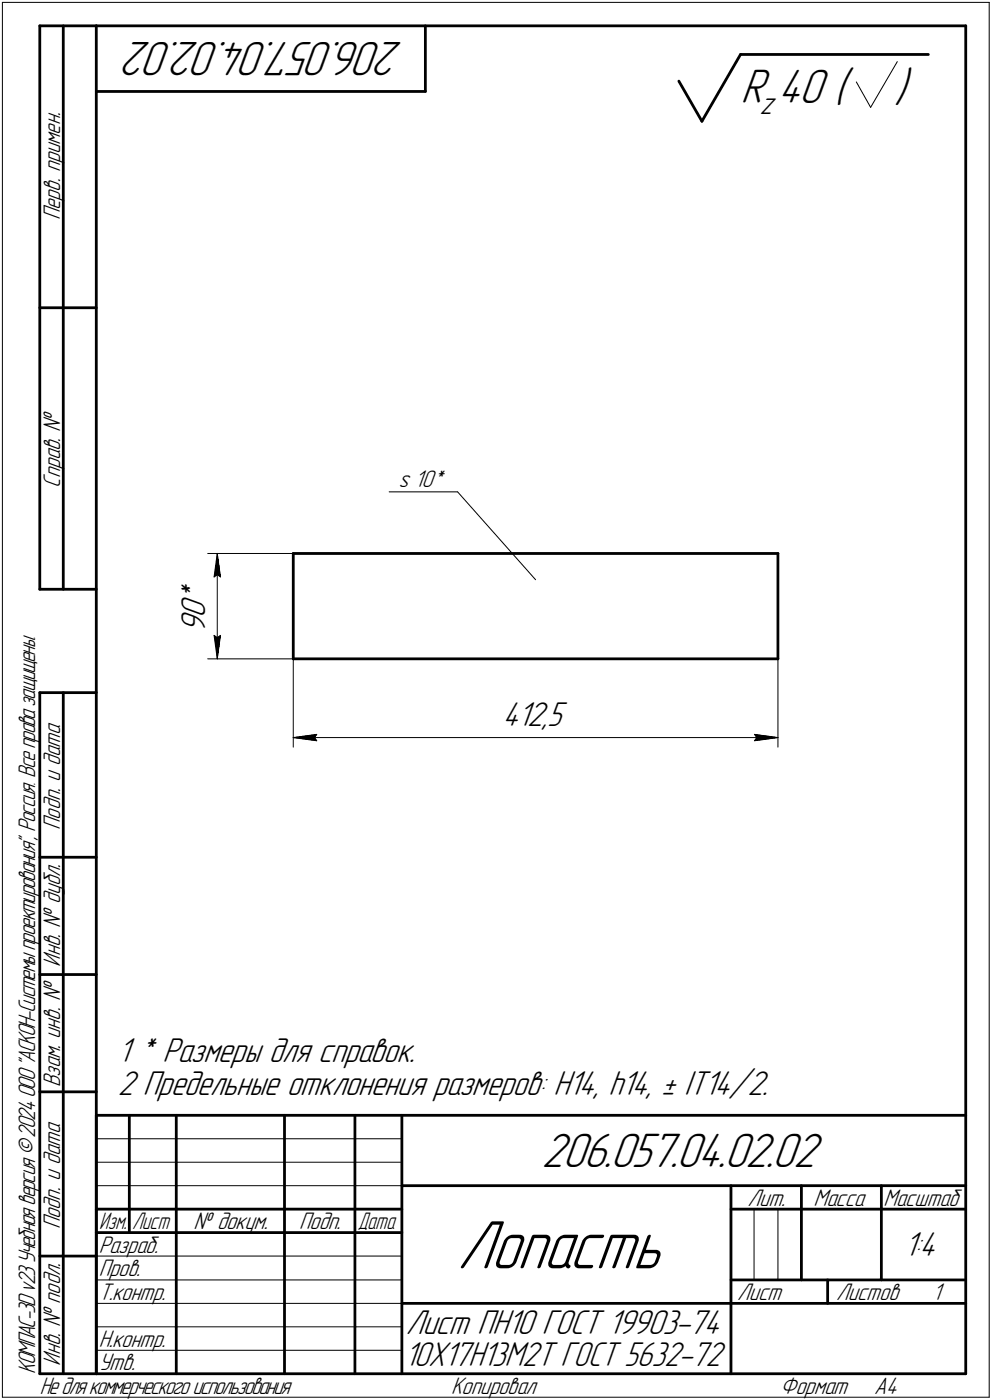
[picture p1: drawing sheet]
<svg xmlns="http://www.w3.org/2000/svg" width="211mm" height="298mm" viewBox="0 0 211 298" stroke-linecap="round" stroke-linejoin="round" font-family="sans-serif">
<g fill="none" stroke="#000" stroke-width=".59">
<path d="M8.5 5.5v120zM8.5 5.5h12zM13.5 5.5v120zM20.5 5.5v287zM20.5 5.5h185zM20.5 19.5h70zM90.5 5.5v14zM144.4 17.3l5 8.5zM157.6 11.6l-8.2 14.2zM157.6 11.6h39.9zM205.5 5.5v287zM8.5 65.5h12z"/>
<path d="M62.4 117.9h103.1zM62.4 117.9v22.4zM165.5 117.9v22.4zM8.5 125.5h12zM8.5 147.5v145zM8.5 147.5h12zM13.5 147.5v145zM62.4 140.3h103.1zM8.5 182.5h12zM8.5 207.5h12zM8.5 232.5h12zM20.5 237.5h185z"/>
<path d="M20.5 237.5v55zM27.5 237.5v25zM37.5 237.5v55zM60.5 237.5v55zM75.5 237.5v55zM85.5 237.5v55zM20.5 257.5h65zM85.5 252.5h120zM155.5 252.5v40zM155.5 257.5h15zM170.5 252.5v20zM170.5 257.5h35z"/>
<path d="M187.5 252.5v20zM8.5 267.5h12zM20.5 262.5h65zM85.5 277.5h70zM155.5 277.5h50zM155.5 272.5h50zM176.1 272.5v5zM8.5 292.5h12zM20.5 292.5h185z"/>
</g>
<g fill="none" stroke="#000" stroke-width=".21">
<path d="M.5 .5v297zM.5 .5h210zM182.2 17.4l3.1 5.5zM190.9 13.1l-5.6 9.8zM210.5 .5v297zM44.2 117.9h18.2zM46.2 117.9l.7 5zM46.2 117.9l-.6 5zM46.2 117.9v22.4zM82.8 104.7h14.6zM97.4 104.7l16.6 18.7zM45.6 122.9l.6-.6z"/>
<path d="M45.6 135.3l.6 5zM45.6 135.3l.6 .5zM46.2 122.3l.7 .6zM46.2 135.8l.7-.5zM46.9 135.3l-.7 5zM44.2 140.3h18.2zM62.4 140.3v18.8zM62.4 157.1l5-.7zM62.4 157.1l5 .6zM62.4 157.1h103.1zM66.9 157.1l.5 .6zM67.4 156.4l-.5 .7z"/>
<path d="M160.5 157.7l5-.6zM160.5 156.4l.5 .7zM160.5 156.4l5 .7zM161 157.1l-.5 .6zM165.5 140.3v18.8zM20.5 247.5h65zM20.5 252.5h65zM20.5 242.5h65zM160.4 257.5v15zM165.5 257.5v15zM20.5 267.5h65zM20.5 272.5h65z"/>
<path d="M20.5 277.5h65zM.5 297.5h210zM20.5 282.5h65zM20.5 287.5h65z"/>
</g>
<g fill="#fff" stroke="#fff" stroke-width=".21">
<path d="M38.1 123.4h7.1zM38.1 123.5h7.1zM38.1 123.6h7.1zM38.1 123.7h7.1zM38.1 123.8h7.1zM38.1 123.9h7.1zM38.1 124h7.1zM38.1 124h7.1zM38.1 124.1h7.1zM38.1 124.2h7.1zM38.1 124.3h7.1zM38.1 124.4h7.1zM38.1 124.5h7.1zM38.1 124.5h7.1zM38.1 124.6h7.1zM38.1 124.7h7.1zM38.1 124.8h7.1zM38.1 124.9h7.1zM38.1 125h7.1zM38.1 125.1h7.1zM38.1 125.1h7.1zM38.1 125.2h7.1zM38.1 125.3h7.1zM38.1 125.4h7.1zM38.1 125.5h7.1zM38.1 125.6h7.1zM38.1 125.6h7.1zM38.1 125.7h7.1zM38.1 125.8h7.1zM38.1 125.9h7.1zM38.1 126h7.1zM38.1 126.1h7.1zM38.1 126.2h7.1zM38.1 126.2h7.1zM38.1 126.3h7.1zM38.1 126.4h7.1zM38.1 126.5h7.1zM38.1 126.6h7.1zM38.1 126.7h7.1zM38.1 126.7h7.1zM38.1 126.8h7.1zM38.1 126.9h7.1zM38.1 127h7.1zM38.1 127.1h7.1zM38.1 127.2h7.1zM38.1 127.3h7.1zM38.1 127.3h7.1zM38.1 127.4h7.1zM38.1 127.5h7.1zM38.1 127.6h7.1zM38.1 127.7h7.1zM38.1 127.8h7.1zM38.1 127.8h7.1zM38.1 127.9h7.1zM38.1 128h7.1zM38.1 128.1h7.1zM38.1 128.2h7.1zM38.1 128.3h7.1zM38.1 128.4h7.1zM38.1 128.4h7.1zM38.1 128.5h7.1zM38.1 128.6h7.1zM38.1 128.7h7.1zM38.1 128.8h7.1zM38.1 128.9h7.1zM38.1 128.9h7.1zM38.1 129h7.1zM38.1 129.1h7.1zM38.1 129.2h7.1zM38.1 129.3h7.1zM38.1 129.4h7.1zM38.1 129.5h7.1zM38.1 129.5h7.1zM38.1 129.6h7.1zM38.1 129.7h7.1zM38.1 129.8h7.1zM38.1 129.9h7.1zM38.1 130h7.1zM38.1 130h7.1zM38.1 130.1h7.1zM38.1 130.2h7.1zM38.1 130.3h7.1zM38.1 130.4h7.1zM38.1 130.5h7.1zM38.1 130.6h7.1zM38.1 130.6h7.1zM38.1 130.7h7.1zM38.1 130.8h7.1zM38.1 130.9h7.1zM38.1 131h7.1zM38.1 131.1h7.1zM38.1 131.1h7.1zM38.1 131.2h7.1zM38.1 131.3h7.1zM38.1 131.4h7.1zM38.1 131.5h7.1zM38.1 131.6h7.1zM38.1 131.7h7.1zM38.1 131.7h7.1zM38.1 131.8h7.1zM38.1 131.9h7.1zM38.1 132h7.1zM38.1 132.1h7.1zM38.1 132.2h7.1zM38.1 132.2h7.1zM38.1 132.3h7.1zM38.1 132.4h7.1zM38.1 132.5h7.1zM38.1 132.6h7.1zM38.1 132.7h7.1zM38.1 132.8h7.1zM38.1 132.8h7.1zM38.1 132.9h7.1zM38.1 133h7.1zM38.1 133.1h7.1zM38.1 133.2h7.1zM38.1 133.3h7.1zM38.1 133.3h7.1zM38.1 133.4h7.1zM38.1 133.5h7.1zM38.1 133.6h7.1zM38.1 133.7h7.1zM38.1 133.8h7.1zM38.1 133.9h7.1zM38.1 133.9h7.1zM38.1 134h7.1zM38.1 134.1h7.1zM38.1 134.2h7.1zM38.1 134.3h7.1zM38.1 134.4h7.1zM38.1 134.5h7.1zM38.1 134.5h7.1zM38.1 134.6h7.1zM38.1 134.7h7.1z"/>
<path d="M46.1 118.1h.3zM46.1 118.2h.3zM46.1 118.3h.3zM46.1 118.4h.4zM46 118.4h.5zM46 118.5h.6zM46 118.6h.6zM45.9 118.7h.7zM45.9 118.8h.8zM45.8 118.9h.9zM45.8 119h.9zM45.7 119h1zM45.7 119.1h1zM45.7 119.2h1.1zM45.6 119.3h1.2zM45.6 119.4h1.2zM45.6 119.5h1.3zM45.6 119.5h1.3zM45.5 119.6h1.4zM45.5 119.7h1.5zM45.5 119.8h1.5zM45.5 119.9h1.5zM45.5 120h1.5zM45.5 120.1h1.5zM45.5 120.1h1.5zM45.5 120.2h1.5zM45.4 120.3h1.7zM45.4 120.4h1.7zM45.4 120.5h1.7zM45.4 120.6h1.7zM45.4 120.6h1.7zM45.4 120.7h1.7zM45.4 120.8h1.7zM45.3 120.9h1.9zM45.3 121h1.9zM45.3 121.1h1.9zM45.3 121.2h1.9zM45.3 121.2h1.9zM45.3 121.3h1.9zM45.3 121.4h1.9zM45.2 121.5h2zM45.2 121.6h2zM45.2 121.7h2zM45.2 121.8h2zM45.2 121.8h2zM45.2 121.9h2zM45.2 122h2zM45.2 122.1h2zM45.1 122.2h2.2zM45.1 122.3h2.2zM45.1 122.3h2.2zM45.1 122.4h2.2zM45.1 122.5h2.2zM45.1 122.6h2.2zM45.1 122.7h2.2zM45 122.8h2.4zM45 122.9h2.4zM45 122.9h2.4zM45 123h2.4zM45 123.1h2.4zM45 123.2h2.4zM45 123.3h2.4z"/>
<path d="M45 134.9h2.4zM45 135h2.4zM45 135h2.4zM45 135.1h2.4zM45 135.2h2.4zM45 135.3h2.4zM45 135.4h2.4zM45 135.5h2.4zM45.1 135.6h2.2zM45.1 135.6h2.2zM45.1 135.7h2.2zM45.1 135.8h2.2zM45.1 135.9h2.2zM45.1 136h2.2zM45.1 136.1h2.2zM45.2 136.1h2zM45.2 136.2h2zM45.2 136.3h2zM45.2 136.4h2zM45.2 136.5h2zM45.2 136.6h2zM45.2 136.7h2zM45.3 136.7h1.9zM45.3 136.8h1.9zM45.3 136.9h1.9zM45.3 137h1.9zM45.3 137.1h1.9zM45.3 137.2h1.9zM45.3 137.2h1.9zM45.4 137.3h1.7zM45.4 137.4h1.7zM45.4 137.5h1.7zM45.4 137.6h1.7zM45.4 137.7h1.7zM45.4 137.8h1.7zM45.4 137.8h1.7zM45.5 137.9h1.5zM45.5 138h1.5zM45.5 138.1h1.5zM45.5 138.2h1.5zM45.5 138.3h1.5zM45.5 138.3h1.5zM45.5 138.4h1.5zM45.5 138.5h1.4zM45.6 138.6h1.3zM45.6 138.7h1.3zM45.6 138.8h1.2zM45.6 138.9h1.2zM45.7 138.9h1.1zM45.7 139h1zM45.7 139.1h1zM45.8 139.2h.9zM45.8 139.3h.9zM45.9 139.4h.8zM45.9 139.4h.7zM46 139.5h.6zM46 139.6h.6zM46 139.7h.5zM46.1 139.8h.4zM46.1 139.9h.3zM46.1 140h.3zM46.1 140h.3z"/>
<path d="M106.9 148.9h14.2zM106.9 149h14.2zM106.9 149.1h14.2zM106.9 149.2h14.2zM106.9 149.3h14.2zM106.9 149.4h14.2zM106.9 149.4h14.2zM106.9 149.5h14.2zM106.9 149.6h14.2zM106.9 149.7h14.2zM106.9 149.8h14.2zM106.9 149.9h14.2zM106.9 149.9h14.2zM106.9 150h14.2zM106.9 150.1h14.2zM106.9 150.2h14.2zM106.9 150.3h14.2zM106.9 150.4h14.2zM106.9 150.5h14.2zM106.9 150.5h14.2zM106.9 150.6h14.2zM106.9 150.7h14.2zM106.9 150.8h14.2zM106.9 150.9h14.2zM106.9 151h14.2zM106.9 151h14.2zM106.9 151.1h14.2zM106.9 151.2h14.2zM106.9 151.3h14.2zM106.9 151.4h14.2zM106.9 151.5h14.2zM106.9 151.6h14.2zM106.9 151.6h14.2zM106.9 151.7h14.2zM106.9 151.8h14.2zM106.9 151.9h14.2zM106.9 152h14.2zM106.9 152.1h14.2zM106.9 152.1h14.2zM106.9 152.2h14.2zM106.9 152.3h14.2zM106.9 152.4h14.2zM106.9 152.5h14.2zM106.9 152.6h14.2zM106.9 152.7h14.2zM106.9 152.7h14.2zM106.9 152.8h14.2zM106.9 152.9h14.2zM106.9 153h14.2zM106.9 153.1h14.2zM106.9 153.2h14.2zM106.9 153.2h14.2zM106.9 153.3h14.2zM106.9 153.4h14.2zM106.9 153.5h14.2zM106.9 153.6h14.2zM106.9 153.7h14.2zM106.9 153.8h14.2zM106.9 153.8h14.2zM106.9 153.9h14.2zM106.9 154h14.2zM106.9 154.1h14.2zM106.9 154.2h14.2zM106.9 154.3h14.2zM106.9 154.3h14.2zM106.9 154.4h14.2zM106.9 154.5h14.2zM106.9 154.6h14.2zM106.9 154.7h14.2zM106.9 154.8h14.2zM106.9 154.9h14.2zM106.9 154.9h14.2zM106.9 155h14.2zM106.9 155.1h14.2zM106.9 155.2h14.2zM106.9 155.3h14.2zM106.9 155.4h14.2zM106.9 155.4h14.2zM106.9 155.5h14.2zM106.9 155.6h14.2zM106.9 155.7h14.2zM106.9 155.8h14.2zM106.9 155.9h14.2zM106.9 156h14.2z"/>
<path d="M67.2 156h.7zM66.5 156h1.4zM65.7 156.1h2.2zM64.9 156.2h3zM64.2 156.3h3.7zM64 156.4h3.9zM63.8 156.5h4.1zM63.6 156.5h4.3zM63.4 156.6h4.5zM63.2 156.7h4.7zM63 156.8h4.9zM62.8 156.9h5.1zM62.7 157h5.2zM62.4 157.1h5.5zM62.7 157.1h5.2zM62.8 157.2h5.1zM63 157.3h4.9zM63.2 157.4h4.7zM63.4 157.5h4.5zM63.6 157.6h4.3zM63.8 157.6h4.1zM64 157.7h3.9zM64.2 157.8h3.7zM64.9 157.9h3zM65.4 158h2.5zM66 158.1h1.9zM66.7 158.2h1.2zM67.3 158.2h.6z"/>
<path d="M160 156h.8zM160 156h1.5zM160 156.1h2.3zM160 156.2h3.1zM160 156.3h3.7zM160 156.4h4zM160 156.5h4.2zM160 156.5h4.3zM160 156.6h4.6zM160 156.7h4.8zM160 156.8h4.9zM160 156.9h5.2zM160 157h5.4zM160 157.1h5.5zM160 157.1h5.4zM160 157.2h5.2zM160 157.3h4.9zM160 157.4h4.8zM160 157.5h4.6zM160 157.6h4.3zM160 157.6h4.2zM160 157.7h4zM160 157.8h3.7zM160 157.9h3.2zM160 158h2.6zM160 158.1h1.9zM160 158.2h1.3zM160 158.2h.7z"/>
<path d="M25.1 220.5h63zM25.1 220.6h63zM25.1 220.6h63zM25.1 220.7h63zM25.1 220.8h63zM25.1 220.9h63zM25.1 221h63zM25.1 221.1h63zM25.1 221.1h63zM25.1 221.2h63zM25.1 221.3h63zM25.1 221.4h63zM25.1 221.5h63zM25.1 221.6h63zM25.1 221.7h63zM25.1 221.7h63zM25.1 221.8h63zM25.1 221.9h63zM25.1 222h63zM25.1 222.1h63zM25.1 222.2h63zM25.1 222.2h63zM25.1 222.3h63zM25.1 222.4h63zM25.1 222.5h63zM25.1 222.6h63zM25.1 222.7h63zM25.1 222.8h63zM25.1 222.8h63zM25.1 222.9h63zM25.1 223h63zM25.1 223.1h63zM25.1 223.2h63zM25.1 223.3h63zM25.1 223.4h63zM25.1 223.4h63zM25.1 223.5h63zM25.1 223.6h63zM25.1 223.7h63zM25.1 223.8h63zM25.1 223.9h63zM25.1 223.9h63zM25.1 224h63zM25.1 224.1h63zM25.1 224.2h63zM25.1 224.3h63zM25.1 224.4h63zM25.1 224.5h63zM25.1 224.5h63zM25.1 224.6h63zM25.1 224.7h63zM25.1 224.8h63zM25.1 224.9h63zM25.1 225h63zM25.1 225h63zM25.1 225.1h63zM25.1 225.2h63zM25.1 225.3h63zM25.1 225.4h63zM25.1 225.5h63zM25.1 225.6h63zM25.1 225.6h63zM25.1 225.7h63zM25.1 225.8h63zM25.1 225.9h63zM25.1 226h63zM25.1 226.1h63zM25.1 226.1h63zM25.1 226.2h63zM25.1 226.3h63zM25.1 226.4h63zM25.1 226.5h63zM25.1 226.6h63zM25.1 226.7h63zM25.1 226.7h63zM25.1 226.8h63zM25.1 226.9h63zM25.1 227h63zM25.1 227.1h63zM25.1 227.2h63zM25.1 227.2h63zM25.1 227.3h63zM25.1 227.4h63zM25.1 227.5h63zM25.1 227.6h63z"/>
<path d="M25.1 227.7h138.1zM25.1 227.8h138.1zM25.1 227.8h138.1zM25.1 227.9h138.1zM25.1 228h138.1zM25.1 228.1h138.1zM25.1 228.2h138.1zM25.1 228.3h138.1zM25.1 228.3h138.1zM25.1 228.4h138.1zM25.1 228.5h138.1zM25.1 228.6h138.1zM25.1 228.7h138.1zM25.1 228.8h138.1zM25.1 228.9h138.1zM25.1 228.9h138.1zM25.1 229h138.1zM25.1 229.1h138.1zM25.1 229.2h138.1zM25.1 229.3h138.1zM25.1 229.4h138.1zM25.1 229.4h138.1zM25.1 229.5h138.1zM25.1 229.6h138.1zM25.1 229.7h138.1zM25.1 229.8h138.1zM25.1 229.9h138.1zM25.1 230h138.1zM25.1 230h138.1zM25.1 230.1h138.1zM25.1 230.2h138.1zM25.1 230.3h138.1zM25.1 230.4h138.1zM25.1 230.5h138.1zM25.1 230.5h138.1zM25.1 230.6h138.1zM25.1 230.7h138.1zM25.1 230.8h138.1zM25.1 230.9h138.1zM25.1 231h138.1zM25.1 231.1h138.1zM25.1 231.1h138.1zM25.1 231.2h138.1zM25.1 231.3h138.1zM25.1 231.4h138.1zM25.1 231.5h138.1zM25.1 231.6h138.1zM25.1 231.6h138.1zM25.1 231.7h138.1zM25.1 231.8h138.1zM25.1 231.9h138.1zM25.1 232h138.1zM25.1 232.1h138.1zM25.1 232.2h138.1zM25.1 232.2h138.1zM25.1 232.3h138.1zM25.1 232.4h138.1zM25.1 232.5h138.1zM25.1 232.6h138.1zM25.1 232.7h138.1zM25.1 232.7h138.1zM25.1 232.8h138.1zM25.1 232.9h138.1zM25.1 233h138.1zM25.1 233.1h138.1zM25.1 233.2h138.1zM25.1 233.3h138.1zM25.1 233.3h138.1zM25.1 233.4h138.1zM25.1 233.5h138.1zM25.1 233.6h138.1zM25.1 233.7h138.1zM25.1 233.8h138.1zM25.1 233.8h138.1zM25.1 233.9h138.1zM25.1 234h138.1zM25.1 234.1h138.1zM25.1 234.2h138.1zM25.1 234.3h138.1zM25.1 234.4h138.1zM25.1 234.4h138.1zM25.1 234.5h138.1zM25.1 234.6h138.1zM25.1 234.7h138.1z"/>
<path d="M84.8 99.8h10.6zM84.8 99.9h10.6zM84.8 100h10.6zM84.8 100.1h10.6zM84.8 100.2h10.6zM84.8 100.2h10.6zM84.8 100.3h10.6zM84.8 100.4h10.6zM84.8 100.5h10.6zM84.8 100.6h10.6zM84.8 100.7h10.6zM84.8 100.8h10.6zM84.8 100.8h10.6zM84.8 100.9h10.6zM84.8 101h10.6zM84.8 101.1h10.6zM84.8 101.2h10.6zM84.8 101.3h10.6zM84.8 101.3h10.6zM84.8 101.4h10.6zM84.8 101.5h10.6zM84.8 101.6h10.6zM84.8 101.7h10.6zM84.8 101.8h10.6zM84.8 101.9h10.6zM84.8 101.9h10.6zM84.8 102h10.6zM84.8 102.1h10.6zM84.8 102.2h10.6zM84.8 102.3h10.6zM84.8 102.4h10.6zM84.8 102.4h10.6zM84.8 102.5h10.6zM84.8 102.6h10.6zM84.8 102.7h10.6zM84.8 102.8h10.6zM84.8 102.9h10.6zM84.8 103h10.6zM84.8 103h10.6zM84.8 103.1h10.6zM84.8 103.2h10.6zM84.8 103.3h10.6zM84.8 103.4h10.6zM84.8 103.5h10.6zM84.8 103.5h10.6zM84.8 103.6h10.6zM84.8 103.7h10.6zM84.8 103.8h10.6zM84.8 103.9h10.6zM84.8 104h10.6zM84.8 104.1h10.6zM84.8 104.1h10.6zM84.8 104.2h10.6zM84.8 104.3h10.6zM84.8 104.4h10.6zM84.8 104.5h10.6zM84.8 104.6h10.6zM84.8 104.6h10.6zM84.8 104.7h10.6z"/>
</g>
<g fill="#000" stroke="#000" stroke-width=".21">
<path d="M46.1 119.1h.1zM46.1 119.2h.1zM46.1 119.3h.1zM46.1 119.4h.1zM46.1 119.5h.1zM46.1 119.5h.1zM46.1 119.6h.1zM46.1 119.7h.1zM46 119.8h.2zM46 119.9h.2zM46 120h.2zM46 120.1h.2zM46 120.1h.2zM46 120.2h.2zM46 120.3h.2zM45.9 120.4h.3zM45.9 120.5h.3zM45.9 120.6h.3zM45.9 120.6h.3zM45.9 120.7h.3zM45.9 120.8h.3zM45.9 120.9h.3zM45.8 121h.4zM45.8 121.1h.4zM45.8 121.2h.4zM45.8 121.2h.4zM45.8 121.3h.4zM45.8 121.4h.4zM45.8 121.5h.4zM45.8 121.6h.4zM45.7 121.7h.5zM45.7 121.8h.5zM45.7 121.8h.5zM45.7 121.9h.5zM45.7 122h.5zM45.7 122.1h.5zM45.7 122.2h.5zM45.6 122.3h.6zM45.6 122.3h.6zM45.6 122.4h.5zM45.6 122.5h.5zM45.6 122.6h.3zM45.6 122.7h.2z"/>
<path d="M46.2 118.5h.2zM46.2 118.6h.2zM46.2 118.7h.2zM46.2 118.8h.2zM46.2 118.9h.2zM46.2 119h.2zM46.2 119h.2zM46.2 119.1h.3zM46.2 119.2h.3zM46.2 119.3h.3zM46.2 119.4h.3zM46.2 119.5h.3zM46.2 119.5h.3zM46.2 119.6h.3zM46.2 119.7h.3zM46.2 119.8h.4zM46.2 119.9h.4zM46.2 120h.4zM46.2 120.1h.4zM46.2 120.1h.4zM46.2 120.2h.4zM46.2 120.3h.4zM46.2 120.4h.5zM46.2 120.5h.5zM46.2 120.6h.5zM46.2 120.6h.5zM46.2 120.7h.5zM46.2 120.8h.5zM46.2 120.9h.5zM46.2 121h.5zM46.2 121.1h.5zM46.2 121.2h.5zM46.2 121.2h.5zM46.2 121.3h.5zM46.2 121.4h.5zM46.2 121.5h.5zM46.2 121.6h.5zM46.2 121.7h.6zM46.2 121.8h.6zM46.2 121.8h.6zM46.2 121.9h.6zM46.2 122h.6zM46.2 122.1h.6zM46.2 122.2h.6zM46.2 122.3h.7zM46.2 122.3h.7zM46.4 122.4h.5zM46.5 122.5h.4zM46.6 122.6h.3zM46.7 122.7h.2z"/>
<path d="M45.6 135.5h.2zM45.6 135.6h.3zM45.6 135.6h.5zM45.6 135.7h.5zM45.6 135.8h.6zM45.6 135.9h.6zM45.7 136h.5zM45.7 136.1h.5zM45.7 136.1h.5zM45.7 136.2h.5zM45.7 136.3h.5zM45.7 136.4h.5zM45.7 136.5h.5zM45.8 136.6h.4zM45.8 136.7h.4zM45.8 136.7h.4zM45.8 136.8h.4zM45.8 136.9h.4zM45.8 137h.4zM45.8 137.1h.4zM45.8 137.2h.4zM45.9 137.2h.3zM45.9 137.3h.3zM45.9 137.4h.3zM45.9 137.5h.3zM45.9 137.6h.3zM45.9 137.7h.3zM45.9 137.8h.3zM46 137.8h.2zM46 137.9h.2zM46 138h.2zM46 138.1h.2zM46 138.2h.2zM46 138.3h.2zM46 138.3h.2zM46.1 138.4h.1zM46.1 138.5h.1zM46.1 138.6h.1zM46.1 138.7h.1zM46.1 138.8h.1zM46.1 138.9h.1zM46.1 138.9h.1zM46.1 139h.1z"/>
<path d="M46.7 135.5h.2zM46.6 135.6h.3zM46.5 135.6h.4zM46.4 135.7h.5zM46.2 135.8h.7zM46.2 135.9h.7zM46.2 136h.6zM46.2 136.1h.6zM46.2 136.1h.6zM46.2 136.2h.6zM46.2 136.3h.6zM46.2 136.4h.6zM46.2 136.5h.6zM46.2 136.6h.5zM46.2 136.7h.5zM46.2 136.7h.5zM46.2 136.8h.5zM46.2 136.9h.5zM46.2 137h.5zM46.2 137.1h.5zM46.2 137.2h.5zM46.2 137.2h.5zM46.2 137.3h.5zM46.2 137.4h.5zM46.2 137.5h.5zM46.2 137.6h.5zM46.2 137.7h.5zM46.2 137.8h.5zM46.2 137.8h.4zM46.2 137.9h.4zM46.2 138h.4zM46.2 138.1h.4zM46.2 138.2h.4zM46.2 138.3h.4zM46.2 138.3h.4zM46.2 138.4h.3zM46.2 138.5h.3zM46.2 138.6h.3zM46.2 138.7h.3zM46.2 138.8h.3zM46.2 138.9h.3zM46.2 138.9h.3zM46.2 139h.3zM46.2 139.1h.2zM46.2 139.2h.2zM46.2 139.3h.2zM46.2 139.4h.2zM46.2 139.4h.2zM46.2 139.5h.2zM46.2 139.6h.2z"/>
<path d="M62.4 157.1h4.5zM63.1 157.1h3.9zM63.7 157.2h3.4zM64.3 157.3h2.8zM64.9 157.4h2.2zM65.5 157.5h1.7zM66.2 157.6h1.1zM66.8 157.6h.6z"/>
<path d="M66.8 156.5h.6zM66.2 156.5h1.1zM65.5 156.6h1.7zM64.9 156.7h2.2zM64.3 156.8h2.8zM63.7 156.9h3.4zM63.1 157h3.9z"/>
<path d="M160.6 156.5h.6zM160.7 156.5h1.1zM160.8 156.6h1.7zM160.8 156.7h2.3zM160.9 156.8h2.8zM161 156.9h3.3zM161 157h3.9z"/>
<path d="M161 157.1h4.5zM161 157.1h3.9zM161 157.2h3.3zM160.9 157.3h2.8zM160.8 157.4h2.3zM160.8 157.5h1.7zM160.7 157.6h1.1zM160.6 157.6h.6z"/>
</g>
<text font-size="15.6" x="97.2" y="270.1">Лопасть</text>
<g font-size="10.9">
<text x="85.8" y="9" transform="rotate(-180 85.8 9)">206.057.04.02.02</text>
<text x="157.6" y="21.9">R 40 (</text>
<text x="190.3" y="21.9">)</text>
<text x="115.2" y="248.5">206.057.04.02.02</text>
</g>
<g font-size="7.8">
<text x="43.7" y="131.6" transform="rotate(-90 43.7 131.6)">0</text>
<text x="43.7" y="128.4" transform="rotate(-90 43.7 128.4)">*</text>
<text x="43.7" y="134.8" transform="rotate(-90 43.7 134.8)">9</text>
<text x="106.9" y="154.5">412,5</text>
<text x="25.1" y="226.1">1 * Размеры для справок.</text>
<text x="25.1" y="233.3">2 Предельные отклонения размеров: Н14, h14, ± IT14/2.</text>
<text x="192.4" y="267.5">1:4</text>
<text x="86.3" y="284.1">Лист ПН10 ГОСТ 19903-74</text>
<text x="86" y="291">10Х17Н13М2Т ГОСТ 5632-72</text>
</g>
<text font-size="7.3" x="161.6" y="24.4">z</text>
<g font-size="5.4">
<text x="12.8" y="46.9" transform="rotate(-90 12.8 46.9)">Перв. примен.</text>
<text x="12.8" y="103.8" transform="rotate(-90 12.8 103.8)">Справ. !</text>
<text x="84.8" y="103.7">s 10*</text>
<text x="12.8" y="176.7" transform="rotate(-90 12.8 176.7)">Подп. и дата</text>
<text x="12.8" y="205.8" transform="rotate(-90 12.8 205.8)">Инв. ! дубл.</text>
<text x="12.8" y="231.6" transform="rotate(-90 12.8 231.6)">Взам. инв. !</text>
<text x="159.1" y="256.8">Лит.</text>
<text x="173.1" y="256.8">Масса</text>
<text x="188" y="256.8">Масштаб</text>
<text x="12.8" y="261.7" transform="rotate(-90 12.8 261.7)">Подп. и дата</text>
<text x="41.2" y="261.8">! докум.</text>
<text x="63.6" y="261.8">Подп.</text>
<text x="21" y="266.8">Разраб.</text>
<text x="21" y="271.8">Пров.</text>
<text x="21" y="276.8">Т.контр.</text>
<text x="156.9" y="276.8">Лист</text>
<text x="177.9" y="276.8">Листов</text>
<text x="198.4" y="276.8">1</text>
<text x="21" y="286.8">Н.контр.</text>
<text x="7.5" y="292.5" transform="rotate(-90 7.5 292.5)">КОМПАС-3Dv23Учебнаяверсия©2024ООО&quot;АСКОН-Системыпроектирования&quot;, Россия. Всеправазащищены.</text>
<text x="12.8" y="290.8" transform="rotate(-90 12.8 290.8)">Инв. ! подл.</text>
<text x="21" y="291.8">Утв.</text>
<text x="8.5" y="296.7">Недлякоммерческогоиспользования</text>
<text x="96" y="296.8">Копировал</text>
<text x="166" y="296.8">Формат</text>
<text x="186" y="296.8">A4</text>
</g>
<g font-size="5.3">
<text x="21.1" y="261.8">Изм.</text>
<text x="28.1" y="261.8">Лист</text>
<text x="76.1" y="261.8">Дата</text>
</g>
</svg>
